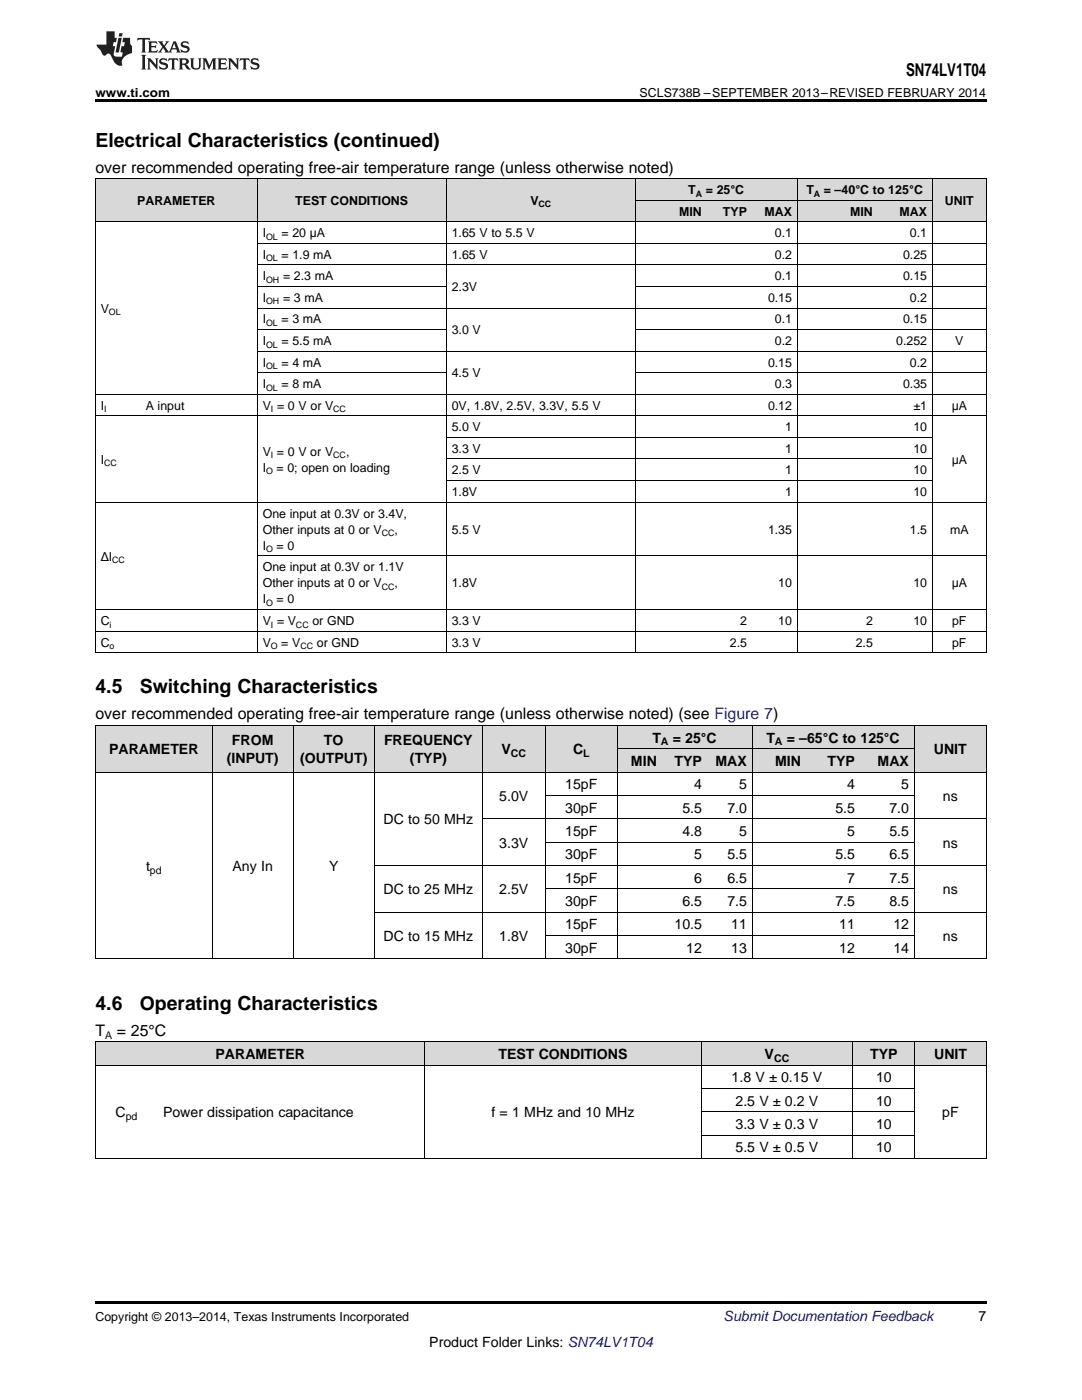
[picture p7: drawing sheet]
<svg xmlns="http://www.w3.org/2000/svg" width="216mm" height="279mm" viewBox="0 0 216 279" stroke-linecap="round" stroke-linejoin="round" font-family="sans-serif">
<g fill="#d8d8d8">
<path d="M19 208h12.5v4.6h-12.5z"/>
<path d="M31.5 208h53.3v4.6h-53.3z"/>
<path d="M84.8 208h55.1v4.6h-55.1z"/>
<path d="M139.9 208h30.3v4.6h-30.3z"/>
<path d="M170.2 208h12.4v4.6h-12.4z"/>
<path d="M182.6 208h14.2v4.6h-14.2z"/>
<path d="M19 144.8h23.4v9.3h-23.4z"/>
<path d="M42.4 144.8h16.1v9.3h-16.1z"/>
<path d="M58.5 144.8h16.2v9.3h-16.2z"/>
<path d="M74.7 144.8h21.6v9.3h-21.6z"/>
<path d="M96.3 144.8h12.5v9.3h-12.5z"/>
<path d="M108.8 144.8h14.4v9.3h-14.4z"/>
<path d="M123.2 149.5h9v4.6h-9z"/>
<path d="M132.2 149.5h8.9v4.6h-8.9z"/>
<path d="M141.1 149.5h9v4.6h-9z"/>
<path d="M150.1 149.5h10.8v4.6h-10.8z"/>
<path d="M160.9 149.5h10.8v4.6h-10.8z"/>
<path d="M171.7 149.5h10.8v4.6h-10.8z"/>
<path d="M182.5 144.8h14.3v9.3h-14.3z"/>
<path d="M123.2 144.8h9v4.7h-9z"/>
<path d="M132.2 144.8h8.9v4.7h-8.9z"/>
<path d="M141.1 144.8h9v4.7h-9z"/>
<path d="M150.1 144.8h10.8v4.7h-10.8z"/>
<path d="M160.9 144.8h10.8v4.7h-10.8z"/>
<path d="M171.7 144.8h10.8v4.7h-10.8z"/>
<path d="M19 35.7h9v8.6h-9z"/>
<path d="M28 35.7h23.4v8.6h-23.4z"/>
<path d="M51.4 35.7h37.7v8.6h-37.7z"/>
<path d="M89.1 35.7h37.7v8.6h-37.7z"/>
<path d="M126.8 40h14.3v4.3h-14.3z"/>
<path d="M141.1 40h9v4.3h-9z"/>
<path d="M150.1 40h9v4.3h-9z"/>
<path d="M159.1 40h16.2v4.3h-16.2z"/>
<path d="M175.3 40h10.8v4.3h-10.8z"/>
<path d="M186.1 35.7h10.7v8.6h-10.7z"/>
<path d="M126.8 35.7h14.3v4.3h-14.3z"/>
<path d="M141.1 35.7h9v4.3h-9z"/>
<path d="M150.1 35.7h9v4.3h-9z"/>
<path d="M159.1 35.7h16.2v4.3h-16.2z"/>
<path d="M175.3 35.7h10.8v4.3h-10.8z"/>
</g>
<path d="M19 19.9h177.8v.5h-177.8zM19 191.3l.2 .1zM58.4 191.3l.1 .1zM74.6 191.3l.1 .1zM96.2 191.3l.1 .1zM108.7 191.3l.1 .1zM123.1 191.3l.1 .1zM150 191.3l.1 .1zM182.4 191.3l.1 .1zM196.7 191.3l.1 .1zM19 259.7h177.8v.5h-177.8z" fill="#000"/>
<g fill="none" stroke="#000" stroke-width=".2">
<path d="M19 35.6h177.8M19.1 35.7v94.6M51.3 35.7v94.6M89 35.7v94.6M126.7 35.7v94.6M126.8 40h59.2M159 35.7v94.6M186 35.7v94.6M196.8 35.7v94.6M19 44.3h177.8M51.4 57.2h37.7M51.4 52.9h145.4"/>
<path d="M51.4 48.6h145.4M126.8 57.2h70M19 78.7h177.8M51.4 74.4h37.7M51.4 70.1h145.4M51.4 65.8h37.7M51.4 61.5h145.4M126.8 74.4h70M126.8 65.8h70M19 83h177.8M89.1 95.9h97M89.1 91.6h97"/>
<path d="M89.1 87.3h97M19 100.2h177.8M51.4 110.9h145.4M19 130.3h177.8M19 126h177.8M19 121.7h177.8M19 154.1h177.8M19 144.8h177.8M19.1 144.8v46.6M42.3 144.8v46.6M58.5 144.8v46.6M74.7 144.8v46.6"/>
<path d="M96.2 144.8v46.6M108.8 144.8v46.6M108.8 158.7h73.7M123.1 144.8v46.6M123.2 149.4h59.3M150.1 144.8v46.6M182.4 144.8v46.6M196.8 144.8v46.6M74.7 172.7h122.1M96.3 163.4h100.5M108.8 177.4h73.7M108.8 168h73.7"/>
<path d="M19 191.3h177.8M74.7 182h122.1M108.8 186.7h73.7M19 212.6h177.8M19 207.9h177.8M19.1 208v23.2M84.8 208v23.2M139.9 208v23.2M139.9 217.2h42.7M170.1 208v23.2M182.5 208v23.2M196.8 208v23.2"/>
<path d="M19 231.2h177.8M139.9 226.5h42.7M139.9 221.9h42.7"/>
</g>
<g fill="#231f20">
<path d="M27.5 7.6l-.1 .5 .4-.2h.6v.1v2.1l-.2 .4h1l-.3-.4v-2.1l.1-.1h.5l.5 .2-.2-.5zM29.5 8.3l.2 .3v1.5l-.2 .4h1.8l.2-.6a1.04 1.04 0 0 1-1.3 .2v-.7h.6l.3 .2v-.6l-.3 .2h-.6v-.6l.8-.1 .4 .3-.2-.5zM31.5 8.3l.9 1.1-.9 1.1h.8l-.2-.2 .5-.7 .4 .7-.2 .2h1.5l-.1-.2 .1-.4h.9l.1 .4-.2 .2h1l-.3-.3-.7-1.9h-.5l-.9 2-.8-1 .9-1h-.8l.1 .3-.3 .5-.4-.6 .2-.2zM34.7 8.6l.4 1h-.7zM36.3 8.4a.63 .63 0 0 0-.2 .7 .63 .63 0 0 0 .6 .4l.6 .2 .1 .2a.75 .75 0 0 1-.7 .4 .75 .75 0 0 1-.6-.5l.1 .7 .1-.1a1.11 1.11 0 0 0 1.5-.6 1.13 1.13 0 0 0-1.2-.8l-.1-.4a1.04 1.04 0 0 1 1.2 .2l-.2-.5-.1 .1-.5-.2zM28.2 10.9l.2 .4v2.2l-.2 .4h1l-.3-.4v-2.2l.3-.4zM29.3 11.6l.3 .4v1.5l-.3 .4h.8l-.2-.4v-1.3l1.5 1.7v-1.9l.2-.4h-.7l.2 .4v.9l-1.1-1.3zM32 11.8a.62 .62 0 0 0-.2 .7 .62 .62 0 0 0 .6 .4l.6 .1 .1 .3a.76 .76 0 0 1-.7 .3 .76 .76 0 0 1-.6-.4l.1 .7 .1-.1a1.11 1.11 0 0 0 1.5-.6 1.13 1.13 0 0 0-1.2-.8l-.1-.4a1.04 1.04 0 0 1 1.2 .2l-.2-.6-.1 .1-.5-.1zM33.7 11.6l-.2 .6a.61 .61 0 0 1 .8-.3v1.6l-.2 .4h.9l-.2-.4v-1.6a.63 .63 0 0 1 .8 .3l-.2-.6zM35.6 11.6l.3 .4v1.5l-.3 .4h1l-.2-.2v-.8l.5 .2a.76 .76 0 0 0 1.2 .7l-1-1a.58 .58 0 0 0 .6-.5 .58 .58 0 0 0-.5-.6zM36.4 11.9h.1a.45 .45 0 0 1 .5 .1 .45 .45 0 0 1 .1 .5l-.7 .2zM37.9 11.6l.2 .2a2.17 2.17 0 0 0 .3 1.9 .99 .99 0 0 0 1.6-.6v-1.1l.2-.4h-.7l.2 .2a1.92 1.92 0 0 1-.2 1.8 .6 .6 0 0 1-.9-.5v-1.1l.2-.4zM40.4 11.6l.2 .4v1.5l-.2 .4h.7l-.2-.4v-1.4l.8 1.8 .8-1.8v1.4l-.2 .4h.9l-.2-.4v-1.5l.2-.4h-.8l-.6 1.5-.6-1.5zM43.4 11.6l.2 .4v1.5l-.2 .4h1.8l.2-.6a1.04 1.04 0 0 1-1.3 .1v-.6h.5l.4 .2v-.6l-.4 .2h-.5v-.7h.8l.3 .3-.1-.6zM45.5 11.6l.2 .4v1.5l-.2 .4h.7l-.2-.4v-1.3l1.5 1.7v-1.9l.2-.4h-.7l.2 .4v.9l-1.1-1.3zM47.9 11.6l-.1 .6a.61 .61 0 0 1 .8-.3v1.6l-.3 .4h1l-.3-.4 .1-1.6a.63 .63 0 0 1 .7 .3l-.1-.6zM50.2 11.8a.62 .62 0 0 0-.2 .7 .62 .62 0 0 0 .6 .4l.6 .1 .2 .3a.76 .76 0 0 1-.8 .3 .76 .76 0 0 1-.6-.4l.1 .7 .2-.1a1.11 1.11 0 0 0 1.5-.6 1.13 1.13 0 0 0-1.3-.8l-.1-.4a1.04 1.04 0 0 1 1.2 .2l-.1-.6-.2 .1-.5-.1z"/>
<path d="M21.2 6.3v2.6h-1.9l.1 .4 .7 .9a.91 .91 0 0 0 1 .8 .56 .56 0 0 1 .5-.3 .56 .56 0 0 1 .5 .3l.4 .8a1.53 1.53 0 0 0 1.9 1.2 1.54 1.54 0 0 1 1-2.1l.9-.3v-1.4a1.52 1.52 0 0 1-.3-1.6h-1.4l-.2 .8h.5l-.2 .8h-.4l-.2 1v.2l.4 .1-.2 .8a1.93 1.93 0 0 1-1.6-.3l.3-1.8h-.5l.2-.8h.4l.2-.8h-.4v-1.3zM23.6 7.6l-.6 2.9h.7l.6-2.9zM23.8 6.6l-.1 .7h.6l.2-.7z"/>
</g>
<g font-size="3.9">
<text x="19" y="29.3">Electrical Characteristics (continued)</text>
<text x="19" y="138.4">4.5</text>
<text x="27.9" y="138.4">Switching Characteristics</text>
<text x="19" y="201.5">4.6</text>
<text x="27.9" y="201.5">Operating Characteristics</text>
</g>
<text font-size="3.5" x="180.8" y="15.2">SN74LV1T04</text>
<g font-size="3.2">
<text x="19" y="34.4">over recommended operating free-air temperature range (unless otherwise noted)</text>
<text x="19" y="143.5">over recommended operating free-air temperature range (unless otherwise noted) (see Figure 7)</text>
<text x="19" y="206.7">T</text>
<text x="23.3" y="206.7">= 25°C</text>
</g>
<g font-size="2.8">
<text x="46.3" y="148.7">FROM</text>
<text x="64.6" y="148.7">TO</text>
<text x="76.6" y="148.7">FREQUENCY</text>
<text x="130.2" y="148.2">T</text>
<text x="134.2" y="148.2">= 25°C</text>
<text x="152.9" y="148.2">T</text>
<text x="157" y="148.2">= –</text>
<text x="161" y="148.2">65°C to</text>
<text x="171.7" y="148.2">125°C</text>
<text x="21.8" y="150.5">PARAMETER</text>
<text x="45.3" y="152.3">(INPUT)</text>
<text x="59.9" y="152.3">(OUTPUT)</text>
<text x="81.8" y="152.3">(TYP)</text>
<text x="100.1" y="150.5">V</text>
<text x="114.3" y="150.5">C</text>
<text x="125.9" y="152.9">MIN</text>
<text x="134.6" y="152.9">TYP</text>
<text x="142.8" y="152.9">MAX</text>
<text x="154.7" y="152.9">MIN</text>
<text x="165.1" y="152.9">TYP</text>
<text x="175.1" y="152.9">MAX</text>
<text x="186.3" y="150.5">UNIT</text>
<text x="99.6" y="159.8">5.0V</text>
<text x="112.8" y="157.5">15pF</text>
<text x="138.5" y="157.5">4</text>
<text x="147.5" y="157.5">5</text>
<text x="169" y="157.5">4</text>
<text x="179.8" y="157.5">5</text>
<text x="188.1" y="159.8">ns</text>
<text x="76.5" y="164.5">DC to 50 MHz</text>
<text x="112.8" y="162.2">30pF</text>
<text x="112.8" y="166.8">15pF</text>
<text x="136.2" y="162.2">5.5</text>
<text x="136.2" y="166.8">4.8</text>
<text x="145.1" y="162.2">7.0</text>
<text x="147.5" y="166.8">5</text>
<text x="166.7" y="162.2">5.5</text>
<text x="169" y="166.8">5</text>
<text x="177.5" y="162.2">7.0</text>
<text x="177.5" y="166.8">5.5</text>
<text x="29.1" y="173.8">t</text>
<text x="46.4" y="173.8">Any In</text>
<text x="65.7" y="173.8">Y</text>
<text x="99.6" y="169.2">3.3V</text>
<text x="112.8" y="171.5">30pF</text>
<text x="138.5" y="171.5">5</text>
<text x="145.1" y="171.5">5.5</text>
<text x="166.7" y="171.5">5.5</text>
<text x="177.5" y="171.5">6.5</text>
<text x="188.1" y="169.2">ns</text>
<text x="76.5" y="178.5">DC to 25 MHz</text>
<text x="99.6" y="178.5">2.5V</text>
<text x="112.8" y="176.1">15pF</text>
<text x="138.5" y="176.1">6</text>
<text x="145.1" y="176.1">6.5</text>
<text x="169" y="176.1">7</text>
<text x="177.5" y="176.1">7.5</text>
<text x="188.1" y="178.5">ns</text>
<text x="112.8" y="180.8">30pF</text>
<text x="112.8" y="185.5">15pF</text>
<text x="134.6" y="185.5">10.5</text>
<text x="136.2" y="180.8">6.5</text>
<text x="145.1" y="180.8">7.5</text>
<text x="145.9" y="185.5">11</text>
<text x="166.7" y="180.8">7.5</text>
<text x="167.5" y="185.5">11</text>
<text x="177.5" y="180.8">8.5</text>
<text x="178.3" y="185.5">12</text>
<text x="76.5" y="187.8">DC to 15 MHz</text>
<text x="99.6" y="187.8">1.8V</text>
<text x="112.8" y="190.1">30pF</text>
<text x="136.9" y="190.1">12</text>
<text x="145.9" y="190.1">13</text>
<text x="167.5" y="190.1">12</text>
<text x="178.3" y="190.1">14</text>
<text x="188.1" y="187.8">ns</text>
<text x="43" y="211.3">PARAMETER</text>
<text x="99.4" y="211.3">TEST CONDITIONS</text>
<text x="152.6" y="211.3">V</text>
<text x="173.6" y="211.3">TYP</text>
<text x="186.4" y="211.3">UNIT</text>
<text x="146" y="216">1.8 V ± 0.15 V</text>
<text x="146.8" y="220.7">2.5 V ± 0.2 V</text>
<text x="174.8" y="216">10</text>
<text x="174.8" y="220.7">10</text>
<text x="23.1" y="223">C</text>
<text x="32.5" y="223">Power dissipation capacitance</text>
<text x="98.1" y="223">f = 1 MHz and 10 MHz</text>
<text x="146.8" y="225.3">3.3 V ± 0.3 V</text>
<text x="174.8" y="225.3">10</text>
<text x="188" y="223">pF</text>
<text x="146.8" y="230">5.5 V ± 0.5 V</text>
<text x="174.8" y="230">10</text>
<text x="195.3" y="263.6">7</text>
<text x="85.7" y="268.9">Product Folder Links: SN74LV1T04</text>
</g>
<text font-size="2.8" fill="#0000c8" x="144.4" y="263.6">Submit Documentation Feedback</text>
<g font-size="2.5">
<text x="19" y="19.3">www.ti.com</text>
<text x="127.6" y="19.3">SCLS738B –SEPTEMBER 2013–REVISED FEBRUARY 2014</text>
<text x="27.4" y="40.9">PARAMETER</text>
<text x="58.9" y="40.9">TEST CONDITIONS</text>
<text x="105.8" y="40.9">V</text>
<text x="137.3" y="38.7">T</text>
<text x="140.8" y="38.7">= 25°C</text>
<text x="160.9" y="38.7">T</text>
<text x="164.4" y="38.7">= –40°C to 125°C</text>
<text x="188.6" y="40.9">UNIT</text>
<text x="52.4" y="47.3">I</text>
<text x="56.2" y="47.3">= 20 µA</text>
<text x="90.1" y="47.3">1.65 V to 5.5 V</text>
<text x="135.5" y="43">MIN</text>
<text x="144.3" y="43">TYP</text>
<text x="152.6" y="43">MAX</text>
<text x="154.6" y="47.3">0.1</text>
<text x="169.7" y="43">MIN</text>
<text x="179.5" y="43">MAX</text>
<text x="181.6" y="47.3">0.1</text>
<text x="52.4" y="51.6">I</text>
<text x="56.2" y="51.6">= 1.9 mA</text>
<text x="90.1" y="51.6">1.65 V</text>
<text x="154.6" y="51.6">0.2</text>
<text x="180.2" y="51.6">0.25</text>
<text x="52.4" y="56">I</text>
<text x="56.5" y="56">= 2.3 mA</text>
<text x="90.1" y="58.1">2.3V</text>
<text x="154.6" y="56">0.1</text>
<text x="180.2" y="56">0.15</text>
<text x="20.1" y="62.4">V</text>
<text x="52.4" y="60.3">I</text>
<text x="52.4" y="64.6">I</text>
<text x="56.2" y="64.6">= 3 mA</text>
<text x="56.5" y="60.3">= 3 mA</text>
<text x="153.2" y="60.3">0.15</text>
<text x="154.6" y="64.6">0.1</text>
<text x="180.2" y="64.6">0.15</text>
<text x="181.6" y="60.3">0.2</text>
<text x="52.4" y="68.9">I</text>
<text x="56.2" y="68.9">= 5.5 mA</text>
<text x="90.1" y="66.7">3.0 V</text>
<text x="154.6" y="68.9">0.2</text>
<text x="178.8" y="68.9">0.252</text>
<text x="190.6" y="68.9">V</text>
<text x="52.4" y="73.2">I</text>
<text x="52.4" y="77.5">I</text>
<text x="56.2" y="73.2">= 4 mA</text>
<text x="56.2" y="77.5">= 8 mA</text>
<text x="90.1" y="75.3">4.5 V</text>
<text x="153.2" y="73.2">0.15</text>
<text x="154.6" y="77.5">0.3</text>
<text x="180.2" y="77.5">0.35</text>
<text x="181.6" y="73.2">0.2</text>
<text x="20.1" y="81.8">I</text>
<text x="29.1" y="81.8">A input</text>
<text x="52.4" y="81.8">V = 0 V or V</text>
<text x="90.1" y="81.8">0V, 1.8V, 2.5V, 3.3V, 5.5 V</text>
<text x="153.2" y="81.8">0.12</text>
<text x="182.3" y="81.8">±1</text>
<text x="189.9" y="81.8">μA</text>
<text x="90.1" y="86.1">5.0 V</text>
<text x="156.7" y="86.1">1</text>
<text x="182.2" y="86.1">10</text>
<text x="20.1" y="92.5">I</text>
<text x="52.4" y="90.9">V = 0 V or V</text>
<text x="52.4" y="94.1">I</text>
<text x="55.2" y="94.1">= 0; open on loading</text>
<text x="69" y="90.9">,</text>
<text x="90.1" y="90.4">3.3 V</text>
<text x="90.1" y="94.7">2.5 V</text>
<text x="156.7" y="90.4">1</text>
<text x="156.7" y="94.7">1</text>
<text x="182.2" y="90.4">10</text>
<text x="182.2" y="94.7">10</text>
<text x="189.9" y="92.5">μA</text>
<text x="90.1" y="99">1.8V</text>
<text x="156.7" y="99">1</text>
<text x="182.2" y="99">10</text>
<text x="52.4" y="103.3">One input at 0.3V or 3.4V,</text>
<text x="52.4" y="106.5">Other inputs at 0 or V</text>
<text x="78.7" y="106.5">,</text>
<text x="90.1" y="106.5">5.5 V</text>
<text x="153.2" y="106.5">1.35</text>
<text x="181.6" y="106.5">1.5</text>
<text x="189.6" y="106.5">mA</text>
<text x="20.1" y="111.9">ΔI</text>
<text x="52.4" y="109.7">I</text>
<text x="55.2" y="109.7">= 0</text>
<text x="52.4" y="114">One input at 0.3V or 1.1V</text>
<text x="52.4" y="117.2">Other inputs at 0 or V</text>
<text x="78.7" y="117.2">,</text>
<text x="90.1" y="117.2">1.8V</text>
<text x="155.3" y="117.2">10</text>
<text x="182.2" y="117.2">10</text>
<text x="189.9" y="117.2">μA</text>
<text x="20.1" y="124.7">C</text>
<text x="52.4" y="120.4">I</text>
<text x="52.4" y="124.7">V = V</text>
<text x="55.2" y="120.4">= 0</text>
<text x="62.3" y="124.7">or GND</text>
<text x="90.1" y="124.7">3.3 V</text>
<text x="147.7" y="124.7">2</text>
<text x="155.3" y="124.7">10</text>
<text x="172.8" y="124.7">2</text>
<text x="182.2" y="124.7">10</text>
<text x="190" y="124.7">pF</text>
<text x="20.1" y="129">C</text>
<text x="52.4" y="129">V</text>
<text x="56.1" y="129">= V</text>
<text x="63.2" y="129">or GND</text>
<text x="90.1" y="129">3.3 V</text>
<text x="145.6" y="129">2.5</text>
<text x="170.7" y="129">2.5</text>
<text x="190" y="129">pF</text>
<text x="19" y="263.6">Copyright © 2013–2014, Texas Instruments Incorporated</text>
</g>
<g font-size="2.1">
<text x="131.9" y="148.8">A</text>
<text x="154.6" y="148.8">A</text>
<text x="102" y="151.1">CC</text>
<text x="116.3" y="151.1">L</text>
<text x="29.9" y="174.4">pd</text>
<text x="21" y="207.3">A</text>
<text x="154.4" y="211.9">CC</text>
<text x="25.1" y="223.6">pd</text>
</g>
<g font-size="1.8">
<text x="107.5" y="41.4">CC</text>
<text x="138.8" y="39.2">A</text>
<text x="162.4" y="39.2">A</text>
<text x="53.1" y="47.8">OL</text>
<text x="53.1" y="52.1">OL</text>
<text x="53.1" y="56.4">OH</text>
<text x="21.7" y="62.9">OL</text>
<text x="53.1" y="60.7">OH</text>
<text x="53.1" y="65.1">OL</text>
<text x="53.1" y="69.4">OL</text>
<text x="53.1" y="73.7">OL</text>
<text x="53.1" y="78">OL</text>
<text x="20.8" y="82.3">I</text>
<text x="54" y="82.3">I</text>
<text x="66.5" y="82.3">CC</text>
<text x="20.8" y="93">CC</text>
<text x="53.1" y="94.6">O</text>
<text x="54" y="91.4">I</text>
<text x="66.5" y="91.4">CC</text>
<text x="76.2" y="107">CC</text>
<text x="22.4" y="112.4">CC</text>
<text x="53.1" y="110.2">O</text>
<text x="76.2" y="117.7">CC</text>
<text x="21.9" y="125.2">i</text>
<text x="53.1" y="120.9">O</text>
<text x="54" y="125.2">I</text>
<text x="59.1" y="125.2">CC</text>
<text x="21.9" y="129.5">o</text>
<text x="54" y="129.5">O</text>
<text x="59.9" y="129.5">CC</text>
</g>
</svg>
